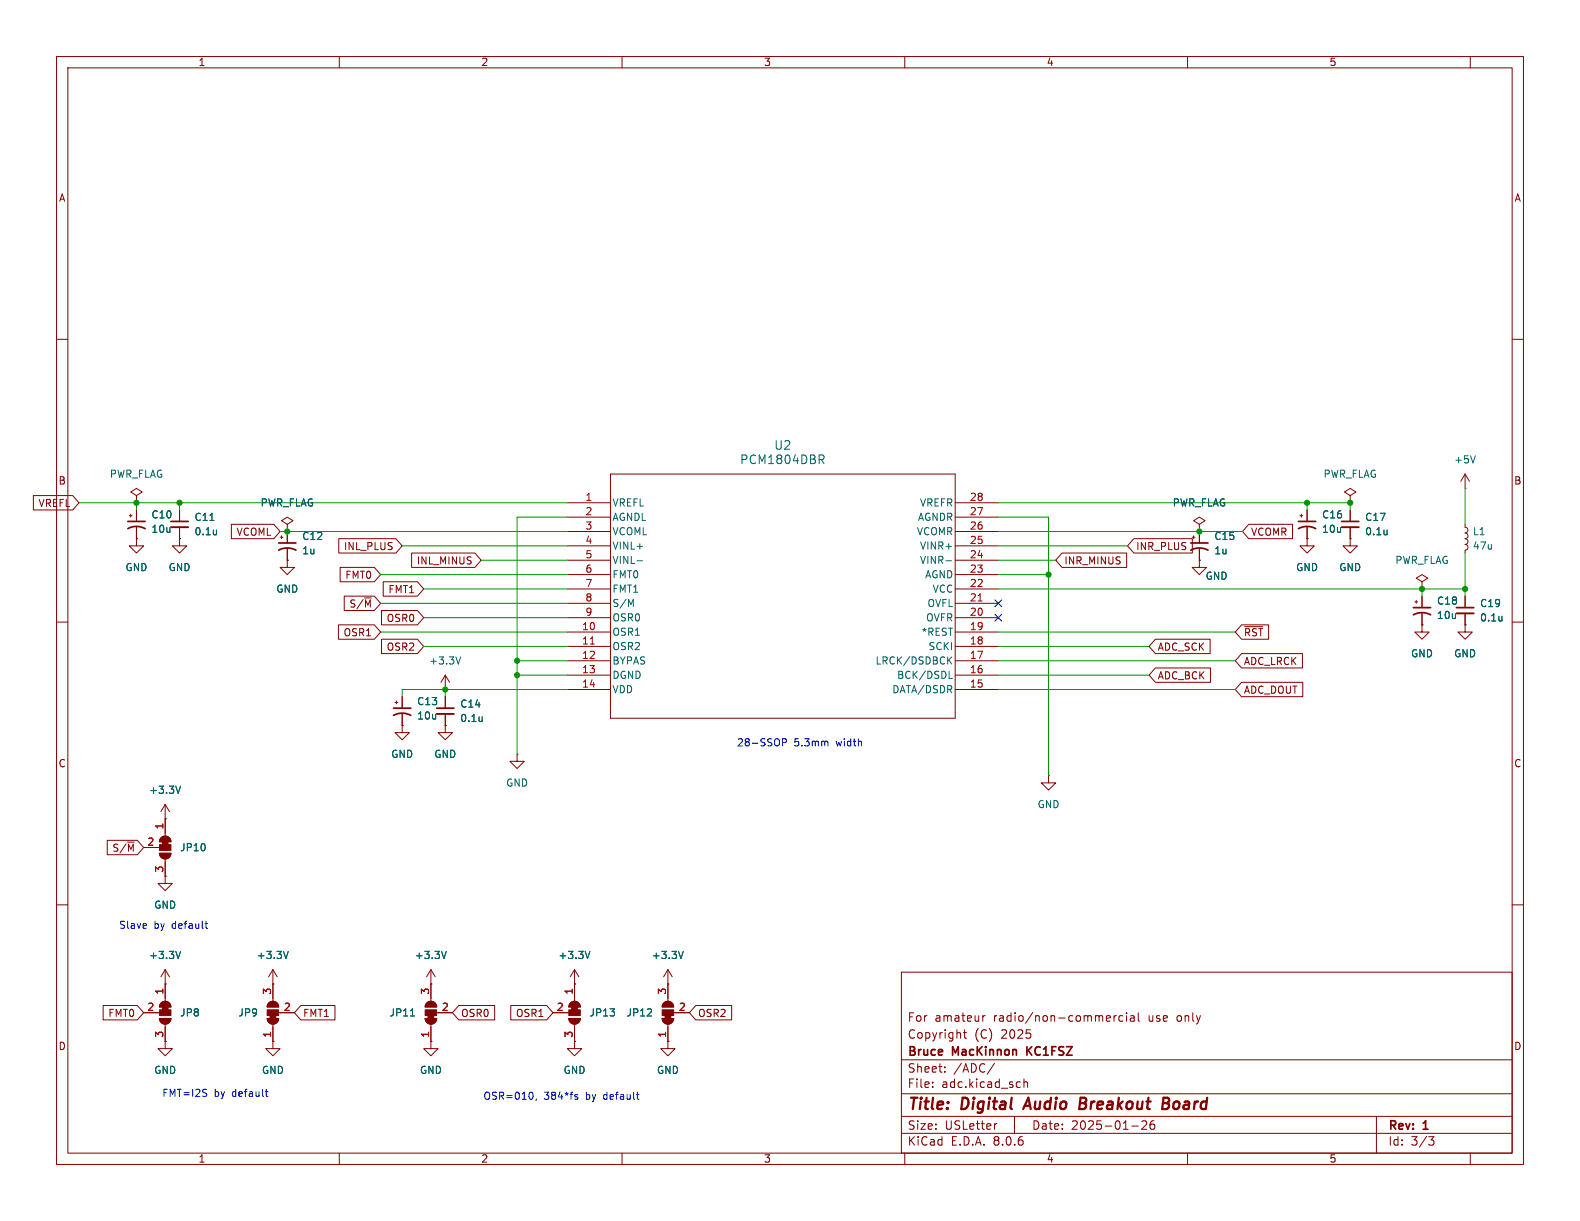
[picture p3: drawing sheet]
<svg xmlns="http://www.w3.org/2000/svg" width="279mm" height="216mm" viewBox="0 0 279 216" stroke-linecap="round" stroke-linejoin="round" font-family="sans-serif">
<g fill="none" stroke="#840000" stroke-width=".18">
<path d="M10 10h259.4v195.9h-259.4zM12 12h255.4v191.9h-255.4zM60 10v2M110 10v2M160 10v2M210 10v2M260 10v2M10 60h2M267.4 60h2M5.9 87.6h7l1.1 1.3-1.1 1.3h-7zM22.9 91.2h.5M23.1 90.9v.5"/>
<path d="M24.1 87.6l1-.6-1-.6-1 .6 1 .6v1.3M24.1 88.9h.1M24.1 95.3v1.2h1.3l-1.3 1.3-1.2-1.3h1.2M24.1 95.3h.1M24.1 90.2v2M24.1 93.2v2.1M31.7 95.3v1.2h1.3l-1.3 1.3-1.2-1.3h1.2M31.7 95.3h.1M31.7 90.2v2M31.7 93.2v2.1M40.9 92.7h7.5l1.1 1.3-1.1 1.3h-7.5zM49.5 95h.5"/>
<path d="M49.8 94.7v.6M50.8 92.7l1-.6-1-.7-1 .7 1 .6v1.3M50.8 94h.1M50.8 99.1v1.2h1.3l-1.3 1.3-1.3-1.3h1.3M50.8 99.1h.1M50.8 94v2M50.8 97v2.1M59.9 95.2h10.1l1.1 1.3-1.1 1.3h-10.1zM72.8 97.8h11.2l1.1 1.3-1.1 1.2h-11.2zM100.3 88.9h7.6M100.3 91.4h7.6M100.3 99.1h7.6"/>
<path d="M100.3 96.5h7.6M100.3 94h7.6M107.9 83.8h61v43.2h-61zM168.9 88.9h7.6M168.9 91.4h7.6M168.9 99.1h7.6M168.9 96.5h7.6M168.9 94h7.6M187.8 97.8h11.4v2.5h-11.4l-1.1-1.2zM200.5 95.2h10.3v2.6h-10.3l-1.1-1.3zM210.8 95h.5M211.1 94.7v.6"/>
<path d="M212.1 92.7l1-.6-1-.7-1 .7 1 .6v1.3M212.1 94h.1M212.1 99.1v1.2h1.3l-1.3 1.3-1.3-1.3h1.3M212.1 99.1h.1M212.1 94v2M212.1 97v2.1M220.8 92.7h7.8v2.6h-7.8l-1.1-1.3zM229.9 91.2h.5M230.1 90.9v.5M231.1 95.3v1.2h1.3l-1.3 1.3-1.2-1.3h1.2M231.1 95.3h.1M231.1 90.2v2"/>
<path d="M231.1 93.2v2.1M238.8 95.3v1.2h1.2l-1.2 1.3-1.3-1.3h1.3M238.8 95.3h.1M238.8 87.6l1-.6-1-.6-1.1 .6 1.1 .6v1.3M238.8 88.9h.1M238.8 90.2v2M238.8 93.2v2.1M259.1 86.4h.1M259.1 96.3l.3 .1 .2 .4-.2 .3-.3 .2v.5M259.1 94.2l.3 .2 .2 .3-.2 .4-.3 .2 .4 .2 .1 .4-.2 .3-.3 .1M259.1 92.7v.5l.3 .1 .2 .4-.1 .4-.4 .1M259.1 83.8l-.8 1.3"/>
<path d="M259.1 83.8v2.6M259.1 83.8l.7 1.3M10 110h2M59.8 110.5h6.4l1.1 1.3-1.1 1.2h-6.4zM60.1 100.3h6.1l1.1 1.3-1.1 1.3h-6.1zM60.9 105.4h5.3l1.1 1.3-1.1 1.3h-5.3zM67.5 113h6.3l1.1 1.3-1.1 1.3h-6.3zM67.5 107.9h6.3l1.1 1.3-1.1 1.3h-6.3zM67.8 102.9h6l1.1 1.2-1.1 1.3h-6zM78.7 119.4l-.7 1.3M78.7 119.4v2.5M78.7 119.4l.8 1.3"/>
<path d="M100.3 111.8h7.6M100.3 114.3h7.6M100.3 116.8h7.6M100.3 119.4h7.6M100.3 109.2h7.6M100.3 106.7h7.6M100.3 104.1h7.6M100.3 101.6h7.6M168.9 111.8h7.6M168.9 114.3h7.6M168.9 116.8h7.6M168.9 119.4h7.6"/>
<path d="M168.9 109.2h7.6M168.9 106.7h7.6M168.9 104.1h7.6M168.9 101.6h7.6M204.3 118.1h9.8v2.6h-9.8l-1.1-1.3zM204.3 113h9.7v2.6h-9.7l-1.1-1.3zM219.6 115.6h10.7v2.5h-10.7l-1.2-1.3zM219.6 110.5h4.7v2.5h-4.7l-1.2-1.2zM220.1 110.8h3.2M250.2 106.4h.5M250.4 106.2v.5M251.5 110.5v1.3h1.2l-1.2 1.2-1.3-1.2h1.3"/>
<path d="M251.5 110.5h.1M251.5 102.9l1-.7-1-.6-1.1 .6 1.1 .7v1.2M251.5 104.1h.1M251.5 105.4v2M251.5 108.5v2M259.1 110.5v1.3h1.2l-1.2 1.2-1.3-1.2h1.3M259.1 110.5h.1M259.1 105.4v2M259.1 108.5v2M267.4 110h2M69.8 124.2h.6M70.1 124v.5"/>
<path d="M71.1 128.3v1.2h1.3l-1.3 1.3-1.3-1.3h1.3M71.1 128.3h.1M71.1 123.2v2M71.1 126.2v2.1M78.7 121.9h.1M78.7 128.3v1.2h1.3l-1.3 1.3-1.2-1.3h1.2M78.7 128.3h.1M78.7 123.2v2M78.7 126.2v2.1M91.4 133.4v1.2h1.3l-1.3 1.3-1.2-1.3h1.2M91.4 133.4h.1M100.3 121.9h7.6"/>
<path d="M168.9 121.9h7.6M185.4 137.2v1.2h1.3l-1.3 1.3-1.3-1.3h1.3M185.4 137.2h.1M219.6 120.6h10.8v2.6h-10.8l-1.2-1.3zM10 160h2M19 148.6h5.3l1.1 1.3-1.1 1.2h-5.3zM25.4 149.9h2.8M28.2 150.9h2a1.02 1.02 0 0 1-1 1 1.02 1.02 0 0 1-1-1zM28.5 148.1a1.02 1.02 0 0 1 1.1-.2 1.02 1.02 0 0 1 .6 .9h-2zM29.2 144.8h.1M29.2 154.9v1.3h1.3l-1.3 1.3-1.3-1.3h1.3M29.2 154.9h.1"/>
<path d="M29.2 142.2v5.6M29.2 151.9v3M29.2 142.2l-.8 1.3M29.2 142.2l.8 1.3M267.4 160h2M18.2 177.8h6.1l1.1 1.3-1.1 1.2h-6.1zM25.4 179.1h2.8M28.5 177.3a1.02 1.02 0 0 1 1.1-.2 1.02 1.02 0 0 1 .6 1h-2zM29.2 174h.1M29.2 171.5l-.8 1.2M29.2 171.5v5.5M29.2 171.5l.8 1.2"/>
<path d="M47.5 177.3a1.02 1.02 0 0 1 1.1-.2 1.02 1.02 0 0 1 .7 1h-2.1zM48.3 174h.1M48.3 171.5l-.8 1.2M48.3 171.5v5.5M48.3 171.5l.7 1.2M49.3 179.1h2.8M53.2 177.8h6v2.5h-6l-1.1-1.2zM75.5 177.3a1.02 1.02 0 0 1 1.1-.2 1.02 1.02 0 0 1 .6 1h-2zM76.2 174h.1M76.2 171.5l-.8 1.2M76.2 171.5v5.5M76.2 171.5l.8 1.2"/>
<path d="M77.2 179.1h2.8M81.1 177.8h6.4v2.5h-6.4l-1.1-1.2zM90.3 177.8h6.4l1.1 1.3-1.1 1.2h-6.4zM97.8 179.1h2.8M100.9 177.3a1.02 1.02 0 0 1 1.1-.2 1.02 1.02 0 0 1 .6 1h-2zM101.6 174h.1M101.6 171.5l-.8 1.2M101.6 171.5v5.5M101.6 171.5l.8 1.2M117.4 177.3a1.02 1.02 0 0 1 1.1-.2 1.02 1.02 0 0 1 .6 1h-2zM118.1 174h.1M118.1 171.5l-.8 1.2"/>
<path d="M118.1 171.5v5.5M118.1 171.5l.8 1.2M119.1 179.1h2.8M123 177.8h6.4v2.5h-6.4l-1.1-1.2zM159.4 171.9h108v32h-108zM173.8 179.6v1M174.2 179.6l-.3 .1-.1 .2M197 179.6v1M197.4 179.6l-.3 .1-.1 .2M198.6 179.7l-.5-.1-.2 .3v.4l.1 .2h.6M199.2 179.1v.1M199.2 179.6v1"/>
<path d="M199.9 179.7h.6l.1 .9M200.6 179.9l-.5 .1a.29 .29 0 0 0-.3 .3 .29 .29 0 0 0 .3 .3l.5-.1M201.3 179.1v1.3l.2 .2M28.2 180.1h2a1.02 1.02 0 0 1-1 1 1.02 1.02 0 0 1-1-1zM29.2 184.2v1.2h1.3l-1.3 1.3-1.3-1.3h1.3M29.2 184.2h.1M29.2 181.1v3.1M47.2 180.1h2.1a1.02 1.02 0 0 1-1 1 1.02 1.02 0 0 1-1.1-1zM48.3 184.2v1.2h1.2l-1.2 1.3-1.3-1.3h1.3M48.3 184.2h.1M48.3 181.1v3.1M75.2 180.1h2a1.02 1.02 0 0 1-1 1 1.02 1.02 0 0 1-1-1z"/>
<path d="M76.2 184.2v1.2h1.3l-1.3 1.3-1.3-1.3h1.3M76.2 184.2h.1M76.2 181.1v3.1M100.6 180.1h2a1.02 1.02 0 0 1-1 1 1.02 1.02 0 0 1-1-1zM101.6 184.2v1.2h1.3l-1.3 1.3-1.3-1.3h1.3M101.6 184.2h.1M101.6 181.1v3.1M117.1 180.1h2a1.02 1.02 0 0 1-1 1 1.02 1.02 0 0 1-1-1zM118.1 184.2v1.2h1.3l-1.3 1.3-1.3-1.3h1.3M118.1 184.2h.1M118.1 181.1v3.1M159.4 197.4h108"/>
<path d="M159.4 193.4h108M159.4 187.4h108M164.9 192.1v.2M164.9 191.4v.1M167.1 189.4v.2M167.1 188.7v.1M170.4 182.6h.5M170.6 182.1v1.3l.3 .2M175.9 188l-1.3 1.9M176.3 198.7l-.3 .1M179.4 197.4v3M180.3 191.3l.1 .1"/>
<path d="M180.4 192.2l-.1 .1M181.1 190.8v1.5M181.1 191.4l.2-.1 .3 .1 .1 .9M200.1 199.1h1.2M201.9 198.3l.6-.1 .2 .1 .1 .3-.9 1.1h.9M204.1 198.2a.59 .59 0 0 0-.7 .6v.6l.1 .2 .4 .1 .2-.2 .1-.5-.1-.2h-.5l-.2 .2M243.4 197.4v6.5M60 203.9v2M110 203.9v2M159.4 200.4h108M160 203.9v2M210 203.9v2"/>
<path d="M252.6 201h1l-.5 .6 .4 .1 .1 .5-.3 .3h-.4M260 203.9v2"/>
</g>
<path d="M181.9 194.1l-1 2M191 195.1h.6M191.6 195.1l.3 .1M191.8 194.1h-.7l-.3 2 1-.1M191.8 195l-.2 .1M205.6 195.1h.7M205.8 194.1h.6a.49 .49 0 0 1 .4 .5 .49 .49 0 0 1-.5 .5M206.3 195.1l.3 .1a.58 .58 0 0 1-.3 .9h-.8" fill="none" stroke="#840000" stroke-width=".4"/>
<g fill="none" stroke="#840000" stroke-width=".3">
<path d="M22.6 93.5a3.2 3.2 0 0 1 3.1 0M22.6 92.2h3.1M30.2 92.2h3.1M49.3 97.3a3.2 3.2 0 0 1 3 0M49.3 96h3M210.6 97.3a3.2 3.2 0 0 1 3 0M210.6 96h3M229.6 93.5a3.2 3.2 0 0 1 3.1 0M229.6 92.2h3.1M237.2 92.2h3.1M249.9 108.7a3.2 3.2 0 0 1 3.1 0M249.9 107.4h3.1"/>
<path d="M257.6 107.4h3M69.6 126.5a3.2 3.2 0 0 1 3 0M69.6 125.2h3M77.2 125.2h3.1M181.6 185.1v1.5M182.5 185.1l-.9 .8"/>
</g>
<g fill="none" stroke="#006464" stroke-width=".18">
<path d="M37.1 92h.7M38.3 93.7v.9M38.3 94.4l-.1 .1M112.7 99.2h.9M144.9 80.5h.5l.3 .2-.1 .5-.7 .1M145.2 81.3l.5 .7M167.3 99.2h1M245.3 93.7v.9M245.3 94.4l-.1 .1M260.9 80.6l-.4 1.3M81.5 116.1l-.5 1.3M111.6 106.9l.4-.9v1.3"/>
<path d="M167.8 116.7l.5 .7M167.8 120h.6M168.3 116.1l-.7 .8M265.6 109v.8M265.6 109.7h-.1M31.9 139l-.4 1.3M85.3 126.7v.9M85.3 127.5h-.1M31.9 168.2l-.4 1.3M51 168.2l-.4 1.3M72.6 179.6h.7M78.9 168.2l-.4 1.3"/>
<path d="M104.3 168.2l-.4 1.3M120.8 168.2l-.4 1.3"/>
</g>
<g fill="#840000" stroke="#840000" stroke-width=".18">
<path d="M28.7 148.8h1v.6h-1z"/>
<path d="M28.5 148.1a1.02 1.02 0 0 1 1.1-.2 1.02 1.02 0 0 1 .6 .9h-2z"/>
<path d="M28.2 149.4h2v1h-2z"/>
<path d="M28.2 150.9h2a1.02 1.02 0 0 1-1 1 1.02 1.02 0 0 1-1-1z"/>
<path d="M75.7 179.6h1v.5h-1z"/>
<path d="M75.2 180.1h2a1.02 1.02 0 0 1-1 1 1.02 1.02 0 0 1-1-1z"/>
<path d="M75.2 178.6h2v1h-2z"/>
<path d="M75.5 177.3a1.02 1.02 0 0 1 1.1-.2 1.02 1.02 0 0 1 .6 1h-2z"/>
<path d="M101.1 178.1h1v.5h-1z"/>
<path d="M100.9 177.3a1.02 1.02 0 0 1 1.1-.2 1.02 1.02 0 0 1 .6 1h-2z"/>
<path d="M100.6 178.6h2v1h-2z"/>
<path d="M100.6 180.1h2a1.02 1.02 0 0 1-1 1 1.02 1.02 0 0 1-1-1z"/>
<path d="M117.6 179.6h1v.5h-1z"/>
<path d="M117.1 180.1h2a1.02 1.02 0 0 1-1 1 1.02 1.02 0 0 1-1-1z"/>
<path d="M117.1 178.6h2v1h-2z"/>
<path d="M117.4 177.3a1.02 1.02 0 0 1 1.1-.2 1.02 1.02 0 0 1 .6 1h-2z"/>
<path d="M47.8 179.6h1v.5h-1z"/>
<path d="M47.2 180.1h2.1a1.02 1.02 0 0 1-1 1 1.02 1.02 0 0 1-1.1-1z"/>
<path d="M47.2 178.6h2.1v1h-2.1z"/>
<path d="M47.5 177.3a1.02 1.02 0 0 1 1.1-.2 1.02 1.02 0 0 1 .7 1h-2.1z"/>
<path d="M28.7 178.1h1v.5h-1z"/>
<path d="M28.5 177.3a1.02 1.02 0 0 1 1.1-.2 1.02 1.02 0 0 1 .6 1h-2z"/>
<path d="M28.2 178.6h2v1h-2z"/>
<path d="M28.2 180.1h2a1.02 1.02 0 0 1-1 1 1.02 1.02 0 0 1-1-1z"/>
</g>
<path d="M30.2 93.2h3.1M237.2 93.2h3.1M257.6 108.5h3M77.2 126.2h3.1" fill="none" stroke="#840000" stroke-width=".33"/>
<path d="M104.4 113.9h.7M173 106.3h.7" fill="none" stroke="#a90000" stroke-width=".18"/>
<g fill="none" stroke="#0000c2" stroke-width=".18">
<path d="M138.4 131.3l.6-.1 .1-.1-.1-.3-.6-.2v1.3M146.2 131.1l.2 .1v.7M36.2 163.3h.5M36.4 162.9v1.1l.3 .2M36.4 192.6l.2 .1M36.4 193.3l.2 .2-.2 .3M46.9 193h.5M47.1 192.6v1.1l.3 .2M94.1 193.2l.2 .4-.2 .7M94.9 194.3l-.2 .3M101.7 193.9l.4 .1 .1 .2-.2 .2-.4-.1M101.7 193.6h.4"/>
<path d="M112.5 193.5h.5M112.8 194.3l.2 .1"/>
</g>
<g fill="none" stroke="#009600" stroke-width=".18">
<path d="M14 88.9h86.3M24.1 88.9v1.3M31.7 88.9v1.3M49.5 94h50.8M71.1 96.5h29.2M85.1 99.1h15.2M100.3 91.4h-8.9v42M176.5 94h43.2M176.5 88.9h62.3v1.3M176.5 91.4h8.9v45.8M176.5 99.1h10.2M176.5 96.5h22.9"/>
<path d="M231.1 88.9v1.3M259.1 86.4v6.3M259.1 97.8v7.6M67.3 111.8h33M67.3 101.6h33M67.3 106.7h33M74.9 104.1h25.4M74.9 109.2h25.4M74.9 114.3h25.4M91.4 116.8h8.9M91.4 119.4h8.9M176.5 104.1h82.6"/>
<path d="M176.5 114.3h26.7M176.5 111.8h41.9M176.5 116.8h41.9M176.5 119.4h26.7M176.5 101.6h8.9M251.5 104.1v1.3M78.7 121.9v1.3M100.3 121.9h-29.2v1.3M176.5 121.9h41.9"/>
</g>
<path d="M175.9 106.1l1.2 1.2M175.9 108.6l1.2 1.2M177.1 106.1l-1.2 1.2M177.1 108.6l-1.2 1.2" fill="none" stroke="#000084" stroke-width=".18"/>
<g fill="#009600" stroke="#009600" stroke-width=".18">
<circle cx="185.4" cy="101.6" r=".46"/>
<circle cx="91.4" cy="119.4" r=".46"/>
<circle cx="91.4" cy="116.8" r=".46"/>
<circle cx="78.7" cy="121.9" r=".46"/>
<circle cx="251.5" cy="104.1" r=".46"/>
<circle cx="259.1" cy="104.1" r=".46"/>
<circle cx="238.8" cy="88.9" r=".46"/>
<circle cx="231.1" cy="88.9" r=".46"/>
<circle cx="212.1" cy="94" r=".46"/>
<circle cx="24.1" cy="88.9" r=".46"/>
<circle cx="31.7" cy="88.9" r=".46"/>
<circle cx="50.8" cy="94" r=".46"/>
</g>
<g font-size="2.8" fill="#840000">
<text x="160.4" y="196.8">Title:</text>
<text x="170.1" y="196.8">Digital</text>
<text x="182.1" y="196.8">Audio</text>
<text x="192.5" y="196.8">Breakout</text>
<text x="208" y="196.8">Board</text>
</g>
<g font-size="2.1" fill="#006464">
<text x="130.8" y="82.3">PCM1804DBR</text>
<text x="136.8" y="79.7">U2</text>
</g>
<g font-size="2.1" fill="#840000">
<text x="160.4" y="183.9">Copyright</text>
<text x="160.4" y="180.9">For</text>
<text x="165.3" y="180.9">amateur</text>
<text x="172.3" y="183.9">(C)</text>
<text x="175.7" y="180.9">radio/non-commercial</text>
<text x="177.1" y="183.9">2025</text>
<text x="203.2" y="180.9">use</text>
<text x="208.4" y="180.9">only</text>
<text x="160.4" y="189.9">Sheet:</text>
<text x="160.4" y="187.1">Bruce</text>
<text x="168.5" y="187.1">MacKinnon</text>
<text x="168.6" y="189.9">/ADC/</text>
<text x="182.2" y="187.1">KC1FSZ</text>
<text x="160.4" y="192.6">File:</text>
<text x="166.5" y="192.6">adc.kicad_sch</text>
<text x="160.4" y="202.8">KiCad</text>
<text x="160.4" y="200">Size:</text>
<text x="167.1" y="200">USLetter</text>
<text x="168.1" y="202.8">E.D.A.</text>
<text x="175.7" y="202.8">8.0.6</text>
<text x="182.4" y="200">Date:</text>
<text x="189.4" y="200">2025-01-26</text>
<text x="245.4" y="200.2">Rev:</text>
<text x="245.4" y="202.8">Id:</text>
<text x="249.5" y="202.8">3/3</text>
<text x="251.8" y="200.2">1</text>
</g>
<g font-size="1.8" fill="#840000">
<text x="35" y="11.9">1</text>
<text x="85" y="11.9">2</text>
<text x="135" y="11.9">3</text>
<text x="185" y="11.9">4</text>
<text x="235" y="11.9">5</text>
<text x="10.3" y="35.9">A</text>
<text x="267.7" y="35.9">A</text>
<text x="6.7" y="89.9">VREFL</text>
<text x="10.3" y="85.9">B</text>
<text x="267.7" y="85.9">B</text>
<text x="41.7" y="94.9">VCOML</text>
<text x="221.1" y="94.9">VCOMR</text>
<text x="60.7" y="97.5">INL_PLUS</text>
<text x="73.6" y="100">INL_MINUS</text>
<text x="188.1" y="100">INR_MINUS</text>
<text x="200.8" y="97.5">INR_PLUS</text>
<text x="61" y="102.6">FMT0</text>
<text x="61.7" y="107.6">S/~{M}</text>
<text x="68.6" y="105.1">FMT1</text>
<text x="60.7" y="112.7">OSR1</text>
<text x="68.3" y="110.2">OSR0</text>
<text x="219.9" y="112.7">~{RST}</text>
<text x="68.3" y="115.3">OSR2</text>
<text x="204.6" y="115.3">ADC_SCK</text>
<text x="219.9" y="117.8">ADC_LRCK</text>
<text x="204.6" y="120.3">ADC_BCK</text>
<text x="219.9" y="122.9">ADC_DOUT</text>
<text x="10.3" y="135.9">C</text>
<text x="267.7" y="135.9">C</text>
<text x="19.8" y="150.8">S/~{M}</text>
<text x="10.3" y="185.9">D</text>
<text x="19.1" y="180">FMT0</text>
<text x="53.5" y="180">FMT1</text>
<text x="81.4" y="180">OSR0</text>
<text x="91.1" y="180">OSR1</text>
<text x="123.3" y="180">OSR2</text>
<text x="267.7" y="185.9">D</text>
<text x="35" y="205.8">1</text>
<text x="85" y="205.8">2</text>
<text x="135" y="205.8">3</text>
<text x="185" y="205.8">4</text>
<text x="235" y="205.8">5</text>
</g>
<g font-size="1.8" fill="#006464">
<text x="257" y="82.1">+5V</text>
<text x="19.3" y="84.7">PWR_FLAG</text>
<text x="46" y="89.8">PWR_FLAG</text>
<text x="108.2" y="89.8">VREFL</text>
<text x="162.6" y="89.8">VREFR</text>
<text x="207.3" y="89.8">PWR_FLAG</text>
<text x="233.9" y="84.7">PWR_FLAG</text>
<text x="26.7" y="91.9">C10</text>
<text x="26.7" y="94.4">10u</text>
<text x="34.3" y="92.3">C11</text>
<text x="34.3" y="94.8">0.1u</text>
<text x="53.3" y="95.7">C12</text>
<text x="108.2" y="92.3">AGNDL</text>
<text x="108.2" y="94.8">VCOML</text>
<text x="162" y="94.8">VCOMR</text>
<text x="162.2" y="92.3">AGNDR</text>
<text x="214.6" y="95.7">C15</text>
<text x="233.7" y="91.9">C16</text>
<text x="233.7" y="94.4">10u</text>
<text x="241.3" y="92.3">C17</text>
<text x="241.3" y="94.8">0.1u</text>
<text x="260.4" y="94.8">L1</text>
<text x="22.1" y="101.2">GND</text>
<text x="29.7" y="101.2">GND</text>
<text x="53.3" y="98.2">1u</text>
<text x="108.2" y="97.4">VINL+</text>
<text x="108.2" y="99.9">VINL-</text>
<text x="162.6" y="99.9">VINR-</text>
<text x="162.6" y="97.4">VINR+</text>
<text x="214.6" y="98.2">1u</text>
<text x="229.1" y="101.2">GND</text>
<text x="236.7" y="101.2">GND</text>
<text x="246.6" y="99.9">PWR_FLAG</text>
<text x="260.4" y="97.4">47u</text>
<text x="48.8" y="105">GND</text>
<text x="108.2" y="102.5">FMT0</text>
<text x="108.2" y="105">FMT1</text>
<text x="108.2" y="107.5">S/M</text>
<text x="163.5" y="102.5">AGND</text>
<text x="163.9" y="107.5">OVFL</text>
<text x="164.8" y="105">VCC</text>
<text x="213.1" y="102.7">GND</text>
<text x="254" y="107.1">C18</text>
<text x="261.6" y="107.5">C19</text>
<text x="108.2" y="112.6">OSR1</text>
<text x="108.2" y="110.1">OSR0</text>
<text x="162.9" y="112.6">*REST</text>
<text x="163.7" y="110.1">OVFR</text>
<text x="254" y="109.7">10u</text>
<text x="261.6" y="110.1">0.1u</text>
<text x="75.8" y="117.7">+3.3V</text>
<text x="108.2" y="115.2">OSR2</text>
<text x="108.2" y="117.7">BYPAS</text>
<text x="154.7" y="117.7">LRCK/DSDBCK</text>
<text x="164.1" y="115.2">SCKI</text>
<text x="249.4" y="116.4">GND</text>
<text x="257" y="116.4">GND</text>
<text x="73.7" y="124.9">C13</text>
<text x="81.3" y="125.3">C14</text>
<text x="108.2" y="120.2">DGND</text>
<text x="108.2" y="122.8">VDD</text>
<text x="157.7" y="122.8">DATA/DSDR</text>
<text x="158.5" y="120.2">BCK/DSDL</text>
<text x="73.7" y="127.4">10u</text>
<text x="81.3" y="127.9">0.1u</text>
<text x="69.1" y="134.2">GND</text>
<text x="76.7" y="134.2">GND</text>
<text x="26.3" y="140.6">+3.3V</text>
<text x="89.4" y="139.3">GND</text>
<text x="183.4" y="143.1">GND</text>
<text x="31.8" y="150.7">JP10</text>
<text x="27.2" y="160.9">GND</text>
<text x="26.3" y="169.8">+3.3V</text>
<text x="45.3" y="169.8">+3.3V</text>
<text x="73.3" y="169.8">+3.3V</text>
<text x="98.7" y="169.8">+3.3V</text>
<text x="115.2" y="169.8">+3.3V</text>
<text x="31.8" y="179.9">JP8</text>
<text x="42.1" y="179.9">JP9</text>
<text x="68.8" y="179.9">JP11</text>
<text x="104.1" y="179.9">JP13</text>
<text x="110.7" y="179.9">JP12</text>
<text x="27.2" y="190.1">GND</text>
<text x="46.2" y="190.1">GND</text>
<text x="74.2" y="190.1">GND</text>
<text x="99.6" y="190.1">GND</text>
<text x="116.1" y="190.1">GND</text>
</g>
<g font-size="1.8" fill="#a90000">
<text x="103.4" y="88.6">1</text>
<text x="171.4" y="88.6">28</text>
<text x="103.4" y="91.2">2</text>
<text x="103.4" y="93.7">3</text>
<text x="171.4" y="93.7">26</text>
<text x="171.4" y="91.2">27</text>
<text x="103.4" y="96.3">4</text>
<text x="103.4" y="98.8">5</text>
<text x="103.4" y="101.3">6</text>
<text x="171.4" y="101.3">23</text>
<text x="171.4" y="98.8">24</text>
<text x="171.4" y="96.3">25</text>
<text x="103.4" y="103.9">7</text>
<text x="103.4" y="106.4">8</text>
<text x="171.4" y="106.4">21</text>
<text x="171.4" y="103.9">22</text>
<text x="102.8" y="111.5">10</text>
<text x="103.4" y="109">9</text>
<text x="171.4" y="111.5">19</text>
<text x="171.4" y="109">20</text>
<text x="102.8" y="114">11</text>
<text x="102.8" y="116.6">12</text>
<text x="102.8" y="119.1">13</text>
<text x="171.4" y="119.1">16</text>
<text x="171.4" y="116.6">17</text>
<text x="171.4" y="114">18</text>
<text x="102.8" y="121.7">14</text>
<text x="171.4" y="121.7">15</text>
<text x="26" y="149.6">2</text>
<text x="29" y="146.8" transform="rotate(-90 29 146.8)">1</text>
<text x="29" y="154.4" transform="rotate(-90 29 154.4)">3</text>
<text x="26" y="178.8">2</text>
<text x="29" y="176" transform="rotate(-90 29 176)">1</text>
<text x="48" y="176" transform="rotate(-90 48 176)">3</text>
<text x="50.1" y="178.8">2</text>
<text x="75.9" y="176" transform="rotate(-90 75.9 176)">3</text>
<text x="78" y="178.8">2</text>
<text x="98.4" y="178.8">2</text>
<text x="101.3" y="176" transform="rotate(-90 101.3 176)">1</text>
<text x="117.9" y="176" transform="rotate(-90 117.9 176)">3</text>
<text x="119.9" y="178.8">2</text>
<text x="29" y="183.6" transform="rotate(-90 29 183.6)">3</text>
<text x="48" y="183.6" transform="rotate(-90 48 183.6)">1</text>
<text x="75.9" y="183.6" transform="rotate(-90 75.9 183.6)">1</text>
<text x="101.3" y="183.6" transform="rotate(-90 101.3 183.6)">3</text>
<text x="117.9" y="183.6" transform="rotate(-90 117.9 183.6)">1</text>
</g>
<g font-size="1.8" fill="#0000c2">
<text x="130.2" y="132.2">28-SSOP</text>
<text x="140.4" y="132.2">5.3mm</text>
<text x="148" y="132.2">width</text>
<text x="21" y="164.4">Slave</text>
<text x="27.2" y="164.4">by</text>
<text x="30.5" y="164.4">default</text>
<text x="28.6" y="194.2">FMT=I2S</text>
<text x="37.9" y="194.2">by</text>
<text x="41.2" y="194.2">default</text>
<text x="85.4" y="194.7">OSR=010,</text>
<text x="96.2" y="194.7">384*fs</text>
<text x="103.7" y="194.7">by</text>
<text x="107" y="194.7">default</text>
</g>
</svg>
